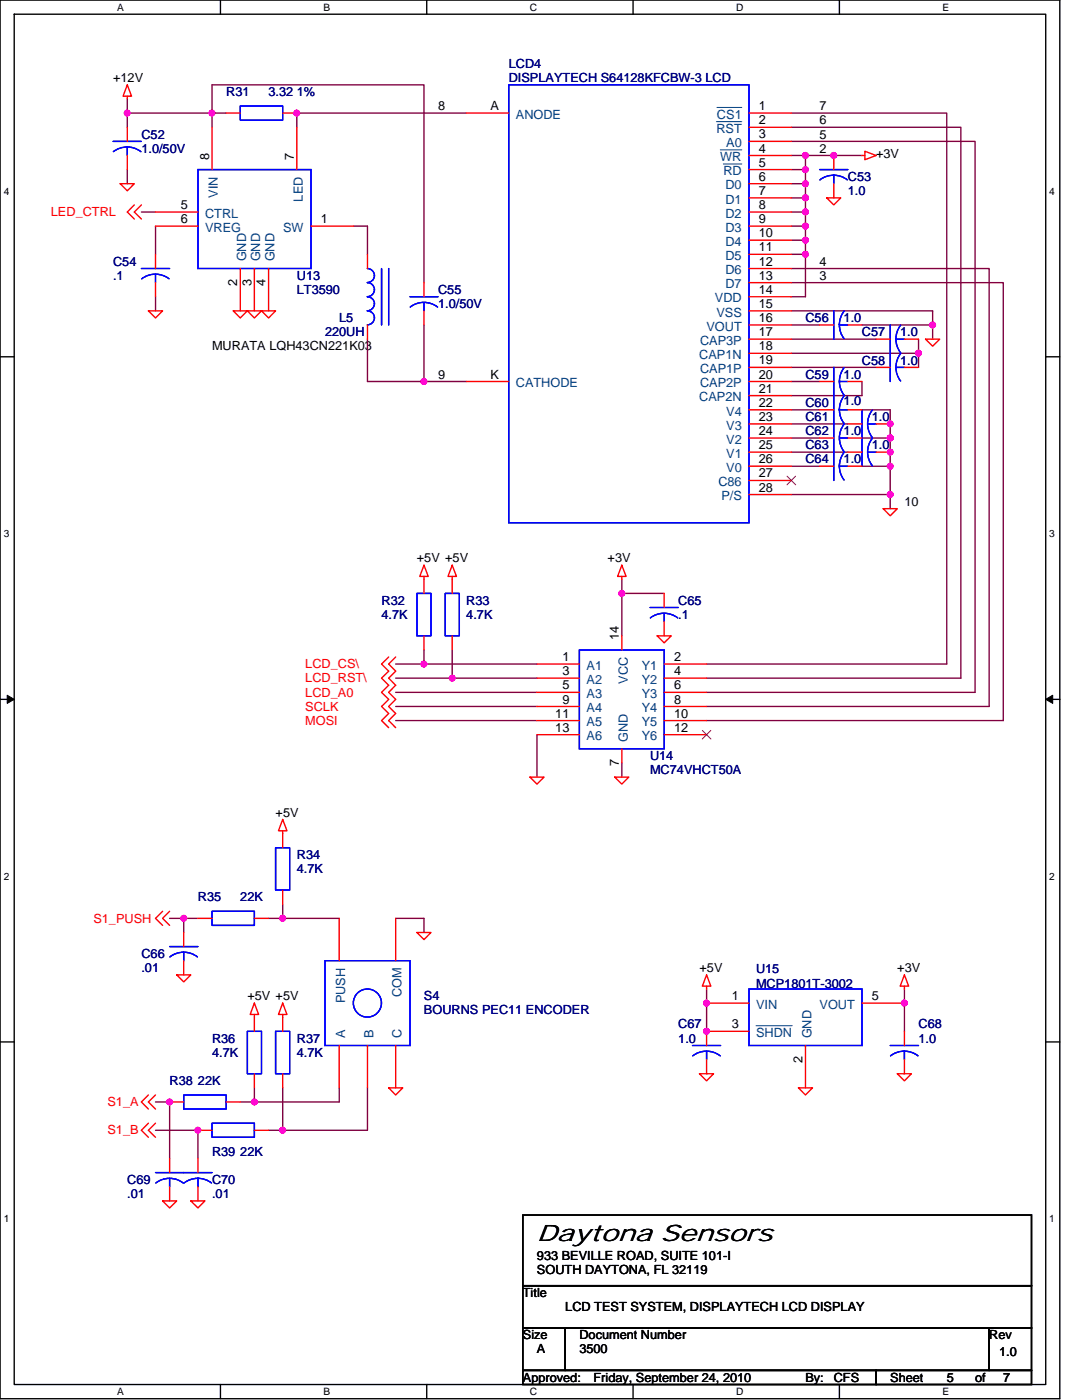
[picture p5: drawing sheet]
<svg xmlns="http://www.w3.org/2000/svg" width="216mm" height="279mm" viewBox="0 0 216 279" stroke-linecap="round" stroke-linejoin="round" font-family="sans-serif">
<path d="M0 0h211.5v279.1h-211.5zM2.8 2.8h205.9v273.5h-205.9z" fill="none" stroke="#000" stroke-width=".28"/>
<g fill="#fff">
<path d="M23.4 .3h1.4v2.3h-1.4z"/>
<path d="M23.4 276.6h1.4v2.3h-1.4z"/>
</g>
<path d="M44 0v2.8M44 276.3v2.8" fill="none" stroke="#000" stroke-width=".28"/>
<g fill="#fff">
<path d="M64.6 .3h1.3v2.3h-1.3z"/>
<path d="M64.6 276.6h1.3v2.3h-1.3z"/>
</g>
<path d="M85.2 0v2.8M85.2 276.3v2.8" fill="none" stroke="#000" stroke-width=".28"/>
<g fill="#fff">
<path d="M105.7 .3h1.5v2.3h-1.5z"/>
<path d="M105.7 276.6h1.5v2.3h-1.5z"/>
</g>
<path d="M126.3 0v2.8M126.3 276.3v2.8" fill="none" stroke="#000" stroke-width=".28"/>
<g fill="#fff">
<path d="M146.9 .3h1.5v2.3h-1.5z"/>
<path d="M146.9 276.6h1.5v2.3h-1.5z"/>
</g>
<path d="M167.5 0v2.8M167.5 276.3v2.8" fill="none" stroke="#000" stroke-width=".28"/>
<g fill="#fff">
<path d="M188.1 .3h1.3v2.3h-1.3z"/>
<path d="M188.1 276.6h1.3v2.3h-1.3z"/>
<path d="M.7 37h1.2v2.3h-1.2z"/>
<path d="M209.4 37h1.1v2.3h-1.1z"/>
<path d="M.7 105.4h1.2v2.3h-1.2z"/>
<path d="M209.4 105.4h1.1v2.3h-1.1z"/>
</g>
<path d="M0 71.2h2.8M208.7 71.2h2.8" fill="none" stroke="#000" stroke-width=".28"/>
<g fill="#fff">
<path d="M.7 173.8h1.2v2.2h-1.2z"/>
<path d="M209.4 173.8h1.1v2.2h-1.1z"/>
</g>
<path d="M0 139.6h2.8M208.7 139.6h2.8" fill="none" stroke="#000" stroke-width=".28"/>
<path d="M1.4 138.7l1.4 .9-1.4 .8zM208.7 139.6l1.4-.9v1.7z" fill="#000" stroke="#000" stroke-width=".2"/>
<g fill="#fff">
<path d="M.7 242.1h1.2v2.3h-1.2z"/>
<path d="M209.4 242.1h1.1v2.3h-1.1z"/>
</g>
<path d="M0 207.9h2.8M208.7 207.9h2.8M104.3 242.5h101.5v14.1h-101.5zM104.3 256.6h101.5v8.4h-101.5zM104.3 265h8.5v8.5h-8.5zM104.3 273.5h70.5v2.8h-70.5zM112.8 265h84.6v8.5h-84.6zM174.8 273.5h31v2.8h-31zM197.4 265h8.4v8.5h-8.4z" fill="none" stroke="#000" stroke-width=".28"/>
<g fill="none" stroke="#800040" stroke-width=".28">
<path d="M25.4 19.7v2.9M25.4 33.8v2.9M25.4 22.6v2.8M25.4 22.6h16.9M42.3 22.6v2.8M42.3 22.6h2.8M42.3 22.6v-5.7h42.3v39.5M93 22.6h-33.8v2.8M157.9 36.7h2.8M157.9 39.5h2.8M157.9 31h2.8M157.9 33.8h2.8"/>
<path d="M157.9 22.6h31v109.9h-47.9M157.9 25.4h33.8v109.9h-50.7M157.9 28.2h36.7v110h-53.6M160.7 36.7v2.8M160.7 39.5v2.8M160.7 33.8v2.9M160.7 31v2.8M160.7 31h11.3M28.2 42.3h2.8M31 59.2v2.8M31 45.1v5.7M70.5 45.1h2.8v5.7"/>
<path d="M157.9 42.3h2.8M157.9 45.1h2.8M157.9 47.9h2.8M157.9 50.8h2.8v8.4h-2.8M157.9 53.6h39.5v87.4h-56.4M157.9 56.4h42.3v87.4h-59.2M160.7 45.1v2.8M160.7 42.3v2.8M160.7 47.9v2.9M73.3 67.7v8.4h11.3M84.6 64.9v11.2M84.6 76.1h8.4"/>
<path d="M157.9 62h28.2v2.9M157.9 70.5h25.4M157.9 67.7h16.9M157.9 76.1h5.6M157.9 64.9h5.6M157.9 73.3h16.9M172 76.1v2.9h-14.1M172 64.9h14.1M183.3 70.5v2.8M183.3 67.7v2.8M186.1 64.9v2.8M157.9 84.6h11.3"/>
<path d="M157.9 90.2h11.3M157.9 98.7h19.7M157.9 81.8h5.6M157.9 87.4h5.6M157.9 93h5.6M172 81.8h5.6v5.6M172 93h5.6M172 87.4h5.6M177.6 87.4v5.6M177.6 98.7v2.8M177.6 93v5.7M124.1 118.4v8.5"/>
<path d="M124.1 118.4h8.4M124.1 115.6v2.8M79 138.2h28.1M79 132.5h5.6M79 135.3h11.2M84.6 132.5h22.5M84.6 129.7v2.8M90.2 135.3h16.9M90.2 129.7v5.6M79 141h28.1M79 143.8h28.1M107.1 146.6v8.5"/>
<path d="M124.1 152.3v2.8M33.8 183.3h2.9M36.7 183.3v2.8M36.7 183.3h2.8M53.6 183.3h2.8M56.4 180.5v2.8M56.4 183.3h11.3M79 183.3h5.6v2.8M141 197.4v8.4M180.5 197.4v8.4M31 219.9h2.8v11.3M47.9 219.9h2.9"/>
<path d="M50.8 217.1v2.8M56.4 217.1v8.5M67.7 217.1v2.8h-16.9M73.3 217.1v8.5h-16.9M31 225.6h8.5v5.6M53.6 225.6h2.8"/>
</g>
<g fill="#f0f" stroke="#f0f" stroke-width=".28">
<circle cx="50.8" cy="219.9" r=".55"/>
<circle cx="56.4" cy="225.5" r=".55"/>
<circle cx="39.5" cy="225.5" r=".55"/>
<circle cx="84.6" cy="132.5" r=".55"/>
<circle cx="90.2" cy="135.3" r=".55"/>
<circle cx="180.4" cy="200.2" r=".56"/>
<circle cx="141" cy="205.8" r=".55"/>
<circle cx="141" cy="200.2" r=".56"/>
<circle cx="124.1" cy="118.4" r=".55"/>
<circle cx="56.4" cy="183.3" r=".55"/>
<circle cx="42.3" cy="22.6" r=".55"/>
<circle cx="84.6" cy="76.1" r=".55"/>
<circle cx="25.4" cy="22.6" r=".55"/>
<circle cx="59.2" cy="22.6" r=".56"/>
<circle cx="33.8" cy="219.9" r=".55"/>
<circle cx="36.7" cy="183.3" r=".55"/>
<circle cx="160.7" cy="39.5" r=".55"/>
<circle cx="160.7" cy="36.7" r=".55"/>
<circle cx="166.3" cy="31" r=".56"/>
<circle cx="160.7" cy="45.1" r=".56"/>
<circle cx="160.7" cy="50.8" r=".55"/>
<circle cx="160.7" cy="33.8" r=".55"/>
<circle cx="183.3" cy="70.5" r=".55"/>
<circle cx="177.6" cy="87.4" r=".56"/>
<circle cx="177.6" cy="84.6" r=".55"/>
<circle cx="177.6" cy="90.2" r=".55"/>
<circle cx="177.6" cy="98.7" r=".55"/>
<circle cx="186.1" cy="64.9" r=".56"/>
<circle cx="177.6" cy="93" r=".55"/>
<circle cx="160.7" cy="42.3" r=".55"/>
<circle cx="160.7" cy="47.9" r=".55"/>
<circle cx="160.7" cy="31" r=".56"/>
</g>
<g fill="none" stroke="#f00" stroke-width=".28">
<path d="M25.4 16.9l.8 2.3h-1.6zM25.4 19.2v.5M24 36.7h2.8l-1.4 1.4zM25.4 25.4v2.8M25.4 31v2.8M42.3 25.4v8.4M45.1 22.6h2.8M56.4 22.6h2.8M59.2 25.4v8.4M93 22.6h8.5M149.4 22.6h8.5M149.4 25.4h8.5"/>
<path d="M149.4 28.2h8.5M149.4 31h8.5M149.4 33.8h8.5M149.4 36.7h8.5M149.4 39.5h8.5M165 39.5h2.8l-1.4 1.4zM166.4 31v2.8M166.4 36.7v2.8M172 31h.6M172.6 30.2l2.2 .8-2.2 .9zM26.8 40.9l-1.4 1.4 1.4 1.4M28.2 40.9l-1.4 1.4 1.4 1.4"/>
<path d="M31 42.3h8.5M31 45.1h8.5M31 50.8v2.8M31 56.4v2.8M47.9 53.6v8.4M50.8 53.6v8.4M53.6 53.6v8.4M62 45.1h8.5M73.3 50.8v2.8M84.6 56.4v2.8M149.4 42.3h8.5M149.4 45.1h8.5"/>
<path d="M149.4 47.9h8.5M149.4 50.8h8.5M149.4 53.6h8.5M149.4 56.4h8.5M149.4 59.2h8.5M29.6 62h2.8l-1.4 1.5zM46.5 62h2.9l-1.5 1.5zM49.4 62h2.8l-1.4 1.5zM52.2 62h2.8l-1.4 1.5zM73.3 64.9v2.8M84.6 62v2.9M93 76.1h8.5"/>
<path d="M149.4 62h8.5M149.4 64.9h8.5M149.4 67.7h8.5M149.4 70.5h8.5M149.4 73.3h8.5M149.4 76.1h8.5M149.4 79h8.5M163.5 64.9h2.9M163.5 76.1h2.9M169.2 64.9h2.8M169.2 76.1h2.8M174.8 73.3h2.8"/>
<path d="M174.8 67.7h2.8M180.5 73.3h2.8M180.5 67.7h2.8M184.7 67.7h2.8l-1.4 1.4zM149.4 81.8h8.5M149.4 84.6h8.5M149.4 87.4h8.5M149.4 90.2h8.5M149.4 93h8.5M149.4 95.9h8.5M149.4 98.7h8.5M163.5 93h2.9"/>
<path d="M163.5 87.4h2.9M163.5 81.8h2.9M169.2 90.2h2.8M169.2 84.6h2.8M169.2 93h2.8M169.2 87.4h2.8M169.2 81.8h2.8M174.8 90.2h2.8M174.8 84.6h2.8M84.6 112.8l.8 2.2h-1.6zM84.6 115v3.4M90.2 112.8l.9 2.2h-1.7z"/>
<path d="M90.2 115v3.4M124.1 112.8l.8 2.2h-1.7zM124.1 115v.6M132.5 118.4v2.8M176.2 101.5h2.8l-1.4 1.4zM77.6 131.1l-1.5 1.4 1.5 1.4-1.5 1.4 1.5 1.5-1.5 1.4 1.5 1.4-1.5 1.4 1.5 1.4-1.5 1.4 1.5 1.4M79 131.1l-1.4 1.4 1.4 1.4-1.4 1.4 1.4 1.5-1.4 1.4 1.4 1.4-1.4 1.4 1.4 1.4-1.4 1.4 1.4 1.4M84.6 126.9v2.8M90.2 126.9v2.8M107.1 132.5h8.5M107.1 135.3h8.5M107.1 138.2h8.5"/>
<path d="M124.1 126.9v2.8M131.1 126.9h2.8l-1.4 1.4zM132.5 124.1v2.8M132.5 132.5h8.5M132.5 135.3h8.5M132.5 138.2h8.5M105.7 155.1h2.9l-1.5 1.4zM107.1 141h8.5M107.1 143.8h8.5M107.1 146.6h8.5M122.7 155.1h2.8l-1.4 1.4zM124.1 149.4v2.9"/>
<path d="M132.5 141h8.5M132.5 143.8h8.5M132.5 146.6h8.5M56.4 163.5l.9 2.3h-1.7zM56.4 165.8v3.4M56.4 177.6v2.9M32.4 181.9l-1.4 1.4 1.4 1.4M33.8 181.9l-1.4 1.4 1.4 1.4M35.3 194.6h2.8l-1.4 1.4zM36.7 186.1v2.8M36.7 191.7v2.9M39.5 183.3h2.8"/>
<path d="M50.8 183.3h2.8M67.7 183.3v8.4M79 183.3v8.4M83.2 186.1h2.8l-1.4 1.4zM141 194.6l.8 2.2h-1.7zM141 196.8v.6M180.5 194.6l.8 2.2h-1.7zM180.5 196.8v.6M29.6 218.5l-1.4 1.4 1.4 1.4M31 218.5l-1.4 1.4 1.4 1.4M33.8 219.9h2.9M45.1 219.9h2.8"/>
<path d="M50.8 200.2l.8 2.3h-1.7zM50.8 202.5v3.3M50.8 214.3v2.8M56.4 200.2l.9 2.3h-1.7zM56.4 202.5v3.3M56.4 214.3v2.8M67.7 208.7v8.4M73.3 208.7v8.4M77.6 217.1h2.8l-1.4 1.4zM79 208.7v8.4M139.6 214.3h2.8l-1.4 1.4zM141 211.5v2.8"/>
<path d="M141 200.2h8.4M149.4 205.8h-8.4v2.9M159.3 217.1h2.8l-1.4 1.4zM160.7 208.7v8.4M172 200.2h8.5M179 214.3h2.9l-1.4 1.4zM180.5 205.8v2.9M180.5 211.5v2.8M29.6 224.2l-1.4 1.4 1.4 1.4M31 224.2l-1.4 1.4 1.4 1.4M32.4 239.7h2.9l-1.5 1.4zM33.8 231.2v2.8"/>
<path d="M33.8 236.9v2.8M38.1 239.7h2.8l-1.4 1.4zM39.5 231.2v2.8M39.5 236.9v2.8M39.5 225.6h2.8M50.8 225.6h2.8"/>
</g>
<g fill="none" stroke="#00f" stroke-width=".28">
<path d="M101.5 16.9h47.9v87.4h-47.9zM22.6 28.2h5.6M22.6 30.3l1.3-.7 1.5-.3 1.4 .3 1.3 .7M25.4 29.3v1.7M39.5 33.8h22.5v19.8h-22.5zM47.9 21.2h8.5v2.8h-8.5zM163.5 33.8h5.7M163.6 35.9l1.3-.7 1.4-.2 1.5 .2 1.3 .7M166.4 35v1.7M28.2 53.6h5.6M28.3 55.6a4.5 4.5 0 0 1 5.4 0M31 54.7v1.7"/>
<path d="M73.3 53.6a1.41 1.41 0 0 1 1.4 1.4 1.41 1.41 0 0 1-1.4 1.4M73.3 56.4a1.41 1.41 0 0 1 1.4 1.4 1.41 1.41 0 0 1-1.4 1.4 1.43 1.43 0 0 1 1.4 1.4 1.43 1.43 0 0 1-1.4 1.4M76.1 53.6v11.3M77.6 53.6v11.3M81.8 59.2h5.6M73.3 62a1.4 1.4 0 0 1 1.4 1.5v-.1a1.43 1.43 0 0 1-1.4 1.4M81.9 61.3a4.5 4.5 0 0 1 5.4 0M84.6 60.3v1.7M166.4 62v5.7M166.4 73.3v22.6M167.5 64.9h1.7M167.5 76.1h1.7"/>
<path d="M168.4 62.1l-.7 1.3-.2 1.4 .2 1.5 .7 1.3M168.4 73.4a4.5 4.5 0 0 0 0 5.4M168.4 79l-.7 1.3-.2 1.5 .2 1.4 .7 1.3M177.6 64.9v11.2M178.8 73.3h1.7M178.8 67.7h1.7M179.7 70.6a4.5 4.5 0 0 0 0 5.4M179.7 64.9l-.7 1.3-.2 1.5 .2 1.4 .7 1.3M167.5 93h1.7M167.5 87.4h1.7M167.5 81.8h1.7M168.4 90.3l-.7 1.3-.2 1.4 .2 1.5 .7 1.3"/>
<path d="M168.4 84.7a4.5 4.5 0 0 0 0 5.4M172 81.8v11.2M173.1 90.2h1.7M173.1 84.6h1.7M174.1 87.5a4.5 4.5 0 0 0 0 5.4M174.1 81.9a4.5 4.5 0 0 0 0 5.4M83.2 118.4h2.8v8.5h-2.8zM88.8 118.4h2.9v8.5h-2.9zM115.6 129.7h16.9v19.7h-16.9zM129.7 121.2h5.6M129.8 123.3a4.5 4.5 0 0 1 5.4 0M132.5 122.4v1.7"/>
<path d="M55 169.2h2.8v8.4h-2.8zM33.8 188.9h5.7M33.9 191l1.3-.7 1.4-.3 1.5 .3 1.3 .7M36.7 190v1.7M42.3 181.9h8.5v2.8h-8.5zM64.9 191.7h16.9v17h-16.9zM149.4 197.4h22.6v11.3h-22.6zM36.7 218.5h8.4v2.8h-8.4zM49.4 205.8h2.8v8.5h-2.8zM55 205.8h2.8v8.5h-2.8zM138.2 208.7h5.6M138.2 210.7a4.5 4.5 0 0 1 5.5 0"/>
<path d="M141 209.8v1.7M177.6 208.7h5.7M177.7 210.7l1.3-.7 1.4-.2 1.5 .2 1.3 .7M180.5 209.8v1.7M31 234h11.3M31.1 236.1a4.5 4.5 0 0 1 5.5 0M33.8 235.2v1.7M36.7 236.1l1.3-.7 1.5-.2 1.4 .2 1.3 .7M39.5 235.2v1.7M42.3 224.2h8.5v2.8h-8.5z"/>
<circle cx="73.3" cy="200.2" r="2.81"/>
</g>
<path d="M157.1 95l1.7 1.8M158.7 95l-1.7 1.8M140.1 145.8l1.8 1.7M141.8 145.8l-1.7 1.7" fill="none" stroke="#804000" stroke-width=".2"/>
<path d="M142.9 24.3h5.1M143.1 21.4h4.9M143.7 29.9h4.3M144.3 32.7h3.7M150.9 204.7h7.2" fill="none" stroke="#004080" stroke-width=".2"/>
<text font-size="4.8" x="107.1" y="247.7">Daytona Sensors</text>
<g font-size="2.5">
<text x="22.6" y="16.4">+12V</text>
<text x="87.4" y="22">8</text>
<text x="97.9" y="22">A</text>
<text x="151.4" y="22">1</text>
<text x="163.5" y="22">7</text>
<text x="151.4" y="27.6">3</text>
<text x="151.4" y="24.8">2</text>
<text x="163.5" y="27.6">5</text>
<text x="163.5" y="24.8">6</text>
<text x="41.7" y="31.9" transform="rotate(-90 41.7 31.9)">8</text>
<text x="58.6" y="31.9" transform="rotate(-90 58.6 31.9)">7</text>
<text x="151.4" y="30.4">4</text>
<text x="151.4" y="33.3">5</text>
<text x="163.5" y="30.5">2</text>
<text x="174.8" y="31.6">+3V</text>
<text x="36.1" y="41.7">5</text>
<text x="151.4" y="36.1">6</text>
<text x="151.4" y="38.9">7</text>
<text x="151.4" y="41.7">8</text>
<text x="36.1" y="44.5">6</text>
<text x="64" y="44.5">1</text>
<text x="151.4" y="44.5">9</text>
<text x="151.4" y="47.3">10</text>
<text x="151.4" y="50.2">11</text>
<text x="151.4" y="53">12</text>
<text x="163.5" y="53">4</text>
<text x="47.3" y="57" transform="rotate(-90 47.3 57)">2</text>
<text x="50.2" y="57" transform="rotate(-90 50.2 57)">3</text>
<text x="53" y="57" transform="rotate(-90 53 57)">4</text>
<text x="151.4" y="55.8">13</text>
<text x="151.4" y="58.6">14</text>
<text x="163.5" y="55.8">3</text>
<text x="151.4" y="64.3">16</text>
<text x="151.4" y="61.4">15</text>
<text x="42.3" y="69.9">MURATA LQH43CN221K03</text>
<text x="151.4" y="67.1">17</text>
<text x="151.4" y="69.9">18</text>
<text x="87.4" y="75.6">9</text>
<text x="97.9" y="75.5">K</text>
<text x="151.4" y="72.7">19</text>
<text x="151.4" y="75.5">20</text>
<text x="151.4" y="81.2">22</text>
<text x="151.4" y="78.4">21</text>
<text x="151.4" y="84">23</text>
<text x="151.4" y="86.8">24</text>
<text x="151.4" y="89.6">25</text>
<text x="151.4" y="95.3">27</text>
<text x="151.4" y="92.5">26</text>
<text x="151.4" y="98.1">28</text>
<text x="180.5" y="100.9">10</text>
<text x="83.2" y="112.2">+5V +5V</text>
<text x="121.2" y="112.2">+3V</text>
<text x="112.2" y="131.9">1</text>
<text x="123.5" y="127.7" transform="rotate(-90 123.5 127.7)">14</text>
<text x="134.5" y="131.9">2</text>
<text x="112.2" y="134.7">3</text>
<text x="112.2" y="137.6">5</text>
<text x="134.5" y="134.7">4</text>
<text x="134.5" y="137.6">6</text>
<text x="110.8" y="143.2">11</text>
<text x="112.2" y="140.4">9</text>
<text x="134.5" y="140.4">8</text>
<text x="134.5" y="143.2">10</text>
<text x="110.8" y="146">13</text>
<text x="134.5" y="146">12</text>
<text x="123.5" y="152.8" transform="rotate(-90 123.5 152.8)">7</text>
<text x="55" y="163">+5V</text>
<text x="139.6" y="194">+5V</text>
<text x="179" y="194">+3V</text>
<text x="49.4" y="199.6">+5V +5V</text>
<text x="146" y="199.6">1</text>
<text x="174" y="199.6">5</text>
<text x="146" y="205.2">3</text>
<text x="160.1" y="212" transform="rotate(-90 160.1 212)">2</text>
<text x="107.1" y="251.5">933 BEVILLE ROAD, SUITE 101-I</text>
<text x="107.1" y="254.3">SOUTH DAYTONA, FL 32119</text>
<text x="104.3" y="258.8">Title</text>
<text x="112.8" y="261.6">LCD TEST SYSTEM, DISPLAYTECH LCD DISPLAY</text>
<text x="104.3" y="267.3">Size</text>
<text x="115.6" y="267.3">Document Number</text>
<text x="197.4" y="267.3">Rev</text>
<text x="104.3" y="275.7">Approved:</text>
<text x="107.1" y="270.1">A</text>
<text x="115.6" y="270.1">3500</text>
<text x="118.4" y="275.7">Friday, September 24, 2010</text>
<text x="160.7" y="275.7">By:</text>
<text x="166.4" y="275.7">CFS</text>
<text x="177.6" y="275.7">Sheet</text>
<text x="188.9" y="275.7">5</text>
<text x="194.6" y="275.7">of</text>
<text x="199.3" y="270.7">1.0</text>
<text x="200.2" y="275.7">7</text>
</g>
<g font-size="2.5" fill="#000080">
<text x="101.5" y="13.5">LCD4</text>
<text x="101.5" y="16.4">DISPLAYTECH S64128KFCBW-3 LCD</text>
<text x="45.1" y="19.2">R31</text>
<text x="53.6" y="19.2">3.32 1%</text>
<text x="28.2" y="27.6">C52</text>
<text x="28.2" y="30.5">1.0/50V</text>
<text x="169.2" y="36.1">C53</text>
<text x="169.2" y="38.9">1.0</text>
<text x="22.6" y="53">C54</text>
<text x="22.6" y="55.8">.1</text>
<text x="59.2" y="55.8">U13</text>
<text x="59.2" y="58.7">LT3590</text>
<text x="87.4" y="58.7">C55</text>
<text x="67.7" y="64.3">L5</text>
<text x="87.4" y="61.5">1.0/50V</text>
<text x="160.7" y="64.3">C56</text>
<text x="168.3" y="64.3">1.0</text>
<text x="64.9" y="67.1">220UH</text>
<text x="172" y="67.1">C57</text>
<text x="179.6" y="67.1">1.0</text>
<text x="160.7" y="75.6">C59</text>
<text x="168.3" y="75.6">1.0</text>
<text x="172" y="72.7">C58</text>
<text x="179.6" y="72.7">1.0</text>
<text x="160.7" y="81.2">C60</text>
<text x="168.3" y="80.9">1.0</text>
<text x="160.7" y="89.7">C63</text>
<text x="160.7" y="84">C61</text>
<text x="160.7" y="86.8">C62</text>
<text x="168.3" y="86.8">1.0</text>
<text x="174" y="89.7">1.0</text>
<text x="174" y="84">1.0</text>
<text x="160.7" y="92.5">C64</text>
<text x="168.3" y="92.5">1.0</text>
<text x="76.1" y="120.7">R32</text>
<text x="76.1" y="123.5">4.7K</text>
<text x="93" y="120.7">R33</text>
<text x="93" y="123.5">4.7K</text>
<text x="135.3" y="120.7">C65</text>
<text x="135.3" y="123.5">.1</text>
<text x="129.7" y="151.7">U14</text>
<text x="129.7" y="154.5">MC74VHCT50A</text>
<text x="59.2" y="171.4">R34</text>
<text x="39.5" y="179.9">R35</text>
<text x="47.9" y="179.9">22K</text>
<text x="59.2" y="174.2">4.7K</text>
<text x="28.2" y="191.2">C66</text>
<text x="28.2" y="194">.01</text>
<text x="150.9" y="194.3">U15</text>
<text x="150.9" y="197.1">MCP1801T-3002</text>
<text x="84.6" y="199.6">S4</text>
<text x="84.6" y="202.4">BOURNS PEC11 ENCODER</text>
<text x="42.3" y="208.1">R36</text>
<text x="59.2" y="208.1">R37</text>
<text x="135.3" y="205.3">C67</text>
<text x="135.3" y="208.1">1.0</text>
<text x="183.3" y="205.3">C68</text>
<text x="183.3" y="208.1">1.0</text>
<text x="42.3" y="210.9">4.7K</text>
<text x="59.2" y="210.9">4.7K</text>
<text x="33.8" y="216.5">R38 22K</text>
<text x="42.3" y="230.6">R39 22K</text>
<text x="25.4" y="236.3">C69</text>
<text x="25.4" y="239.1">.01</text>
<text x="42.3" y="236.3">C70</text>
<text x="42.3" y="239.1">.01</text>
</g>
<g font-size="2.5" fill="#004080">
<text x="102.9" y="23.7">ANODE</text>
<text x="143.1" y="23.7">CS1</text>
<text x="142.9" y="26.5">RST</text>
<text x="144.9" y="29.4">A0</text>
<text x="143.7" y="32.2">WR</text>
<text x="144.3" y="35">RD</text>
<text x="43.5" y="39.5" transform="rotate(-90 43.5 39.5)">VIN</text>
<text x="60.4" y="40.2" transform="rotate(-90 60.4 40.2)">LED</text>
<text x="144.8" y="37.8">D0</text>
<text x="144.8" y="40.6">D1</text>
<text x="40.9" y="43.5">CTRL</text>
<text x="40.9" y="46.3">VREG</text>
<text x="56.5" y="46.3">SW</text>
<text x="144.8" y="43.5">D2</text>
<text x="144.8" y="46.3">D3</text>
<text x="49.1" y="52.2" transform="rotate(-90 49.1 52.2)">GND</text>
<text x="51.9" y="52.2" transform="rotate(-90 51.9 52.2)">GND</text>
<text x="54.8" y="52.2" transform="rotate(-90 54.8 52.2)">GND</text>
<text x="144.8" y="49.1">D4</text>
<text x="144.8" y="51.9">D5</text>
<text x="144.8" y="54.7">D6</text>
<text x="144.8" y="57.6">D7</text>
<text x="141" y="66">VOUT</text>
<text x="142.6" y="60.4">VDD</text>
<text x="142.9" y="63.2">VSS</text>
<text x="139.5" y="71.6">CAP1N</text>
<text x="139.7" y="68.8">CAP3P</text>
<text x="102.9" y="77.3">CATHODE</text>
<text x="139.7" y="74.5">CAP1P</text>
<text x="139.7" y="77.3">CAP2P</text>
<text x="139.5" y="80.1">CAP2N</text>
<text x="144.9" y="82.9">V4</text>
<text x="144.9" y="85.7">V3</text>
<text x="144.9" y="88.6">V2</text>
<text x="144.9" y="91.4">V1</text>
<text x="144.9" y="94.2">V0</text>
<text x="143.3" y="97">C86</text>
<text x="143.9" y="99.8">P/S</text>
<text x="117" y="133.7">A1</text>
<text x="117" y="136.5">A2</text>
<text x="125.3" y="136.5" transform="rotate(-90 125.3 136.5)">VCC</text>
<text x="128.1" y="133.7">Y1</text>
<text x="128.1" y="136.5">Y2</text>
<text x="117" y="139.3">A3</text>
<text x="117" y="142.1">A4</text>
<text x="128.1" y="139.3">Y3</text>
<text x="128.1" y="142.1">Y4</text>
<text x="117" y="144.9">A5</text>
<text x="117" y="147.8">A6</text>
<text x="125.3" y="148" transform="rotate(-90 125.3 148)">GND</text>
<text x="128.1" y="144.9">Y5</text>
<text x="128.1" y="147.8">Y6</text>
<text x="68.9" y="200.2" transform="rotate(-90 68.9 200.2)">PUSH</text>
<text x="80.1" y="199.1" transform="rotate(-90 80.1 199.1)">COM</text>
<text x="150.9" y="201.3">VIN</text>
<text x="163.5" y="201.3">VOUT</text>
<text x="68.9" y="207.2" transform="rotate(-90 68.9 207.2)">A</text>
<text x="74.5" y="207.2" transform="rotate(-90 74.5 207.2)">B</text>
<text x="80.1" y="207.2" transform="rotate(-90 80.1 207.2)">C</text>
<text x="150.9" y="207">SHDN</text>
<text x="161.9" y="207.2" transform="rotate(-90 161.9 207.2)">GND</text>
</g>
<g font-size="2.5" fill="#f00">
<text x="10.2" y="43.1">LED_CTRL</text>
<text x="60.9" y="133.4">LCD_CS\</text>
<text x="60.9" y="136.2">LCD_RST\</text>
<text x="60.9" y="139">LCD_A0</text>
<text x="60.9" y="141.8">SCLK</text>
<text x="60.9" y="144.6">MOSI</text>
<text x="18.6" y="184.1">S1_PUSH</text>
<text x="21.4" y="220.8">S1_A</text>
<text x="21.4" y="226.4">S1_B</text>
</g>
<g font-size="2">
<text x="23.4" y="2.1">A</text>
<text x="64.6" y="2.1">B</text>
<text x="105.7" y="2.1">C</text>
<text x="146.9" y="2.1">D</text>
<text x="188.1" y="2.1">E</text>
<text x=".7" y="38.8">4</text>
<text x="209.4" y="38.8">4</text>
<text x=".7" y="107.2">3</text>
<text x="209.4" y="107.2">3</text>
<text x=".7" y="175.6">2</text>
<text x="209.4" y="175.6">2</text>
<text x=".7" y="243.9">1</text>
<text x="209.4" y="243.9">1</text>
<text x="23.4" y="278.4">A</text>
<text x="64.6" y="278.4">B</text>
<text x="105.7" y="278.4">C</text>
<text x="146.9" y="278.4">D</text>
<text x="188.1" y="278.4">E</text>
</g>
</svg>
